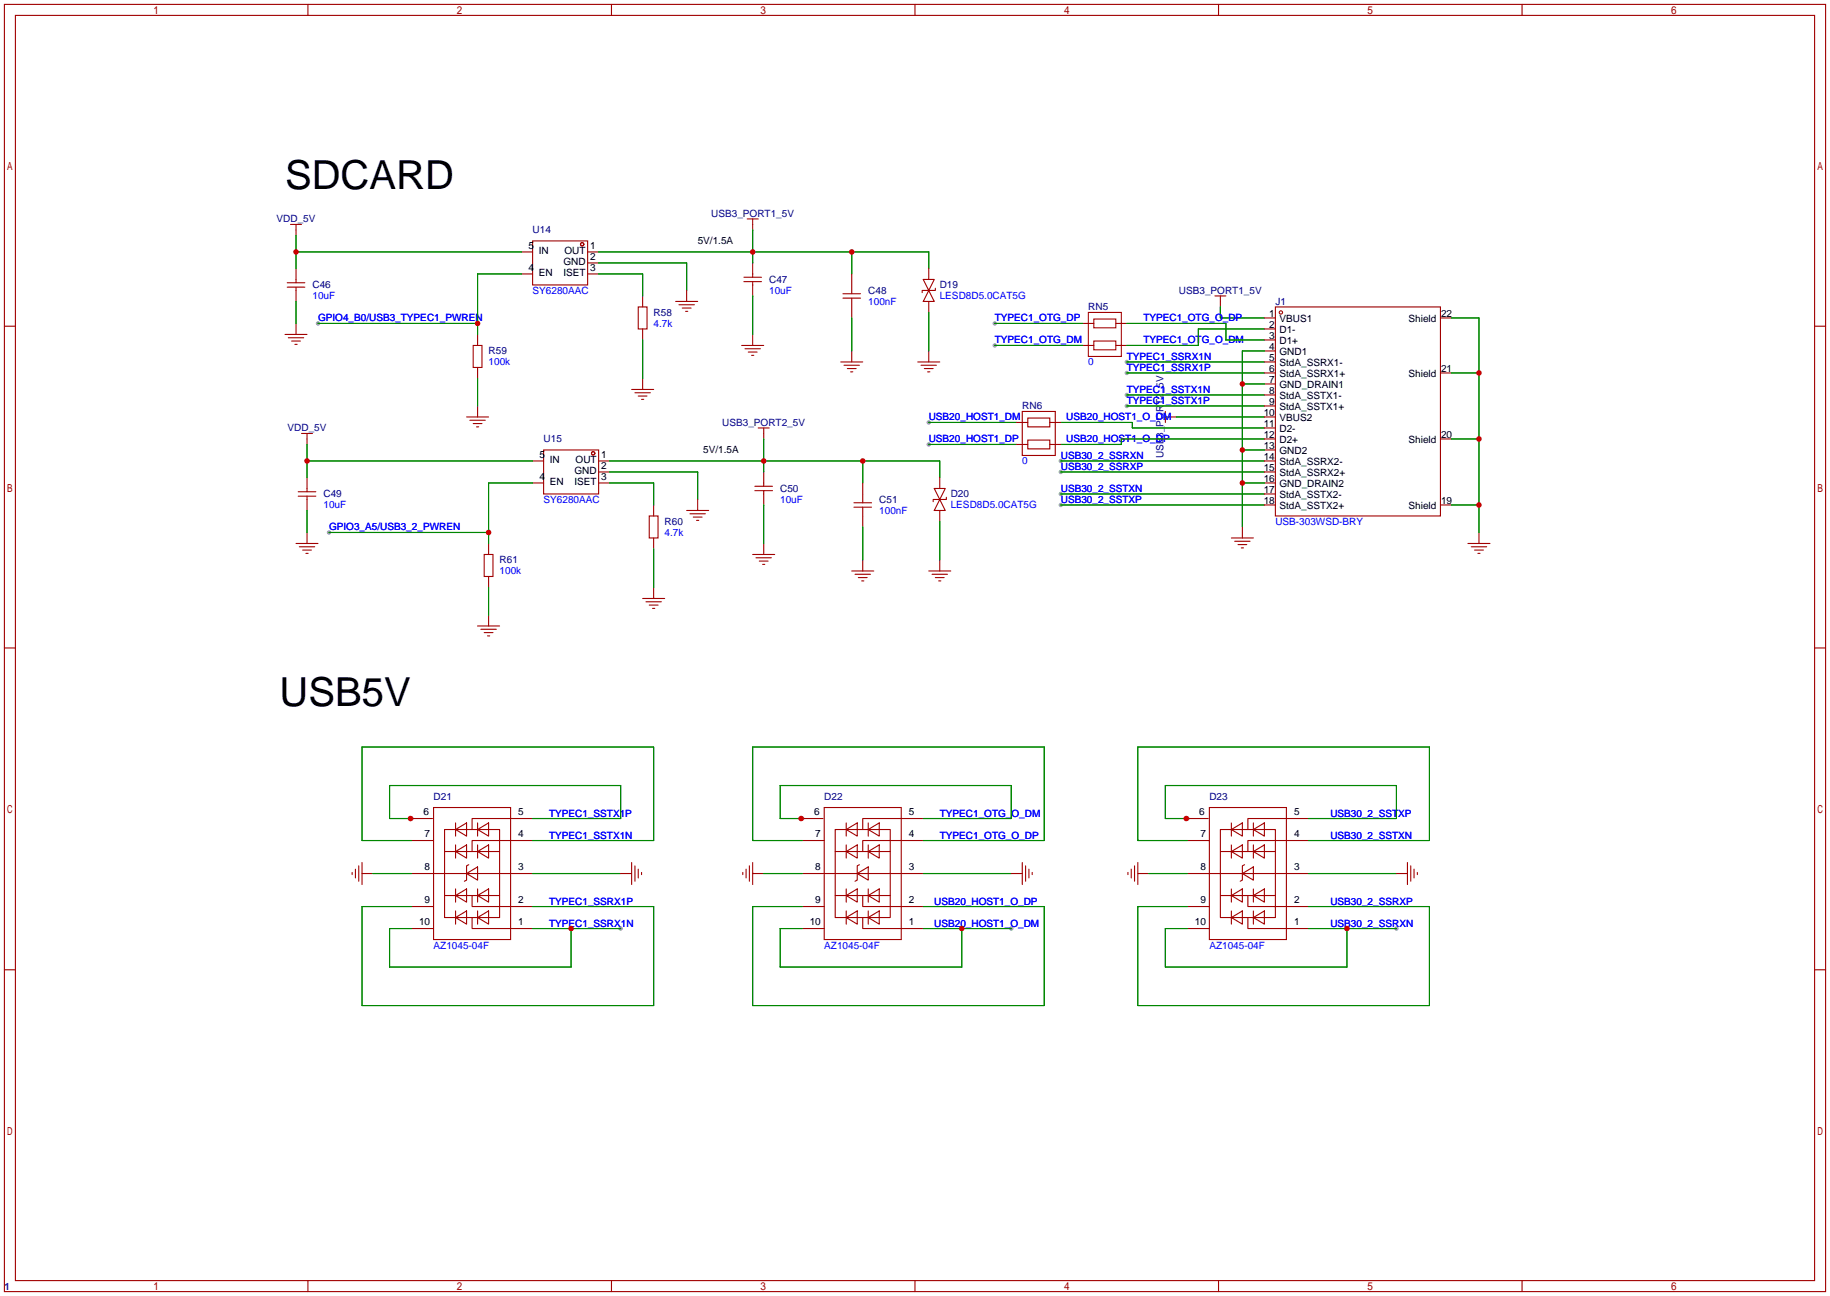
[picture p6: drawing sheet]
<svg xmlns="http://www.w3.org/2000/svg" width="422mm" height="299mm" viewBox="0 0 422 299" stroke-linecap="round" stroke-linejoin="round" font-family="sans-serif">
<g fill="#999">
<circle cx="73.4" cy="74.7" r=".51"/>
<circle cx="75.9" cy="122.9" r=".51"/>
<circle cx="229.6" cy="74.7" r=".51"/>
<circle cx="229.6" cy="79.8" r=".51"/>
<circle cx="260.1" cy="83.6" r=".51"/>
<circle cx="260.1" cy="86.1" r=".51"/>
<circle cx="260.1" cy="91.2" r=".51"/>
<circle cx="260.1" cy="93.7" r=".51"/>
<circle cx="214.4" cy="97.5" r=".51"/>
<circle cx="214.4" cy="102.6" r=".51"/>
<circle cx="244.9" cy="106.4" r=".51"/>
<circle cx="244.9" cy="109" r=".51"/>
<circle cx="244.9" cy="114" r=".51"/>
<circle cx="244.9" cy="116.6" r=".51"/>
<circle cx="143.3" cy="214.4" r=".51"/>
<circle cx="95" cy="189" r=".51"/>
<circle cx="233.4" cy="214.4" r=".51"/>
<circle cx="185.2" cy="189" r=".51"/>
<circle cx="322.3" cy="214.4" r=".51"/>
<circle cx="274.1" cy="189" r=".51"/>
</g>
<g fill="none" stroke="#a10000" stroke-width=".25">
<path d="M1 1h420.4v297.2h-420.4zM3.6 3.6h415.2v292.1h-415.2zM71.1 1v2.6M141.1 1v2.6M211.2 1v2.6M281.3 1v2.6M351.3 1v2.6M67.1 51.8h2.5M68.3 51.8v2.6M120.4 58.2h2.5M122.9 55.6h12.7v10.2h-12.7zM135.6 58.2h2.6"/>
<path d="M172.5 50.5h2.5M173.7 50.5v2.6M1 75.3h2.6M65.8 77.2h5.1M66.3 66.3h4.1M66.3 65.3h4.1M66.5 78h3.6M67.3 78.7h2M68.1 79.5h.5M68.3 62v3.3M68.3 66.3v3.3M68.3 74.7v2.5"/>
<path d="M109.2 79.8h2.1v5h-2.1zM110.2 77.2v2.6M120.4 63.2h2.5M135.6 60.7h2.6M135.6 63.2h2.6M147.3 70.9h2.1v5h-2.1zM148.3 68.3v2.6M148.3 75.9v2.6M156 69.6h5M156.7 70.4h3.6M157.5 71.1h2M158.2 71.9h.5"/>
<path d="M158.5 67.1v2.5M171.2 79.8h5.1M171.7 65h4.1M171.7 64h4.1M173.7 60.7v3.3M173.7 65v3.3M173.7 77.2v2.6M194.6 68.8h4M194.6 67.8h4M196.6 63.2v4.6M196.6 68.8v4.6M213.1 64.5h2.5l-1.2 2.6z"/>
<path d="M214.4 67.1l1.2 2.5h-2.5zM214.4 62v2.5M214.4 69.6v2.5M215.9 66.5v.6h-3v.5M249.9 79.8h2.6M249.9 74.7h2.6M251.2 72.1h7.6v10.2h-7.6zM252.5 78.7h5.1v2.1h-5.1zM252.5 73.7h5.1v2h-5.1zM257.6 79.8h2.5M257.6 74.7h2.5M280.4 68.3h2.6"/>
<path d="M281.7 68.3v2.6M291.8 73.4h2.6M291.8 75.9h2.6M291.8 78.5h2.6M294.4 70.9h38.1v48.2h-38.1zM332.5 73.4h2.5M418.8 75.3h2.6M107.7 96.3h5.1M108.5 97h3.5M109.2 97.8h2.1M110 98.6h.5M110.2 84.8v2.6"/>
<path d="M110.2 93.7v2.6M145.8 89.9h5.1M146.6 90.7h3.5M147.3 91.4h2.1M148.1 92.2h.5M148.3 87.4v2.5M172 80.5h3.5M172.7 81.3h2.1M173.5 82h.5M175 98.8h2.5M176.3 98.8v2.5M194.1 83.6h5"/>
<path d="M194.8 84.3h3.6M195.6 85.1h2M196.3 85.9h.5M196.6 81v2.6M211.8 83.6h5.1M212.6 84.3h3.6M213.4 85.1h2M214.1 85.9h.5M214.4 81v2.6M234.7 97.5h2.5M236 95h7.6v10.2h-7.6zM237.2 96.5h5.1v2.1h-5.1z"/>
<path d="M242.3 97.5h2.6M269 96.3h2.5M269 95v2.5M291.8 96.3h2.6M291.8 83.6h2.6M291.8 98.8h2.6M291.8 81h2.6M291.8 86.1h2.6M291.8 88.6h2.6M291.8 91.2h2.6M291.8 93.7h2.6M332.5 86.1h2.5"/>
<path d="M68.8 114.6h4.1M68.8 113.5h4.1M69.6 100.1h2.5M70.9 100.1v2.5M70.9 110.2v3.3M70.9 114.6v3.3M122.9 106.4h2.6M122.9 111.5h2.6M125.5 103.9h12.7v10.1h-12.7zM138.2 106.4h2.5M138.2 109h2.5M138.2 111.5h2.5"/>
<path d="M149.9 119.1h2v5.1h-2zM150.9 116.6v2.5M158.5 117.9h5.1M159.3 118.6h3.5M160 119.4h2.1M161 115.3v2.6M174.2 113.3h4.1M174.2 112.3h4.1M176.3 109v3.3M176.3 113.3v3.3M197.1 117.1h4.1M197.1 116.1h4.1"/>
<path d="M199.1 111.5v4.6M199.1 117.1v4.6M215.6 112.8h2.6l-1.3 2.5zM216.9 115.3l1.3 2.6h-2.6zM216.9 110.2v2.6M216.9 117.9v2.5M218.4 114.8v.5h-3v.5M234.7 102.6h2.5M237.2 101.6h5.1v2h-5.1zM242.3 102.6h2.6M291.8 106.4h2.6M291.8 109h2.6"/>
<path d="M291.8 111.5h2.6M291.8 101.3h2.6M291.8 103.9h2.6M291.8 114h2.6M291.8 116.6h2.6M332.5 101.3h2.5M332.5 116.6h2.5M68.3 125.5h5.1M69.1 126.2h3.5M69.8 127h2.1M70.6 127.8h.5M70.9 122.9v2.6"/>
<path d="M111.8 128h2v5.1h-2zM112.8 125.5v2.5M112.8 133.1v2.5M148.3 138.2h5.1M149.1 138.9h3.6M149.9 139.7h2M150.9 124.2v2.5M150.9 135.6v2.6M160.8 120.1h.5M173.7 128h5.1M174.5 128.8h3.6M175.3 129.5h2"/>
<path d="M176 130.3h.5M176.3 125.5v2.5M196.6 131.8h5.1M197.4 132.6h3.5M198.1 133.3h2.1M198.9 134.1h.5M199.1 129.3v2.5M214.4 131.8h5.1M215.1 132.6h3.6M215.9 133.3h2M216.7 134.1h.5M216.9 129.3v2.5"/>
<path d="M284.2 124.2h5.1M285 125h3.5M285.8 125.7h2M286.5 126.5h.5M286.8 121.7v2.5M338.8 125.5h5.1M339.6 126.2h3.6M340.4 127h2M341.1 127.8h.5M341.4 122.9v2.6M1 149.6h2.6M110.2 144.5h5.1"/>
<path d="M111 145.3h3.6M111.8 146h2M112.5 146.8h.5M112.8 142v2.5M150.6 140.5h.5M418.8 149.6h2.6M82.8 199.9v3.6M83.6 199.1v5.1M94.7 189h5.1M95 194.1h5.1M100.1 186.4h17.8v30.5h-17.8zM102.6 191.5h12.7v20.3h-12.7z"/>
<path d="M102.6 196.6h12.7M105.2 191.5l2.5-1.5v3zM105.2 196.6l2.5-1.5v3zM105.2 190v3M105.2 195.1v3M108.2 199.6l-.5 .3v3.3l-.5 .3M110.2 196.6l2.6-1.5v3zM110.2 191.5l2.6-1.5v3zM110.2 190v3M110.2 195.1v3M122.9 194.1h-13.9v2.5M122.9 189h-13.9v2.5"/>
<path d="M145.8 199.1v5.1M146.6 199.9v3.6M173 199.9v3.6M173.7 199.1v5.1M184.9 189h5.1M185.2 194.1h5M190.2 186.4h17.8v30.5h-17.8zM192.8 191.5h12.7v20.3h-12.7zM192.8 196.6h12.7M195.3 191.5l2.6-1.5v3zM195.3 196.6l2.6-1.5v3zM195.3 190v3"/>
<path d="M195.3 195.1v3M198.4 199.6l-.5 .3v3.3l-.5 .3M200.4 196.6l2.5-1.5v3zM200.4 191.5l2.5-1.5v3zM200.4 190v3M200.4 195.1v3M213.1 194.1h-14v2.5M213.1 189h-14v2.5M236 199.1v5.1M236.7 199.9v3.6M261.9 199.9v3.6M262.6 199.1v5.1"/>
<path d="M273.8 189h5.1M274.1 194.1h5M279.1 186.4h17.8v30.5h-17.8zM281.7 191.5h12.7v20.3h-12.7zM281.7 196.6h12.7M284.2 191.5l2.6-1.5v3zM284.2 196.6l2.6-1.5v3zM284.2 190v3M284.2 195.1v3M287.3 199.6l-.5 .3v3.3l-.5 .3M289.3 196.6l2.5-1.5v3zM289.3 191.5l2.5-1.5v3z"/>
<path d="M289.3 190v3M289.3 195.1v3M302 194.1h-14v2.5M302 189h-14v2.5M324.9 199.1v5.1M325.6 199.9v3.6M81.3 201.4v.5M82 200.7v2M83.6 201.7h2.5M95 201.7h27.9M95 214.4h5.1M95 209.3h5.1"/>
<path d="M102.6 206.8h12.7M105.2 211.8l2.5-1.5v3.1zM105.2 206.8l2.5-1.6v3.1zM105.2 205.2v3.1M105.2 210.3v3.1M107.7 201.7l2.5-1.5v3zM109 211.8v2.6h13.9M109 206.8v2.5h13.9M110.2 206.8l2.6-1.6v3.1zM110.2 211.8l2.6-1.5v3.1zM110.2 205.2v3.1M110.2 210.3v3.1"/>
<path d="M143.3 201.7h2.5M147.3 200.7v2M148.1 201.4v.5M171.4 201.4v.5M172.2 200.7v2M173.7 201.7h2.6M185.2 201.7h27.9M185.2 214.4h5M185.2 209.3h5M192.8 206.8h12.7M195.3 211.8l2.6-1.5v3.1zM195.3 206.8l2.6-1.6v3.1z"/>
<path d="M195.3 205.2v3.1M195.3 210.3v3.1M197.9 201.7l2.5-1.5v3zM199.1 211.8v2.6h14M199.1 206.8v2.5h14M200.4 206.8l2.5-1.6v3.1zM200.4 211.8l2.5-1.5v3.1zM200.4 205.2v3.1M200.4 210.3v3.1M233.4 201.7h2.6M237.5 200.7v2M238.3 201.4v.5"/>
<path d="M260.3 201.4v.5M261.1 200.7v2M262.6 201.7h2.6M274.1 201.7h27.9M274.1 214.4h5M274.1 209.3h5M281.7 206.8h12.7M284.2 211.8l2.6-1.5v3.1zM284.2 206.8l2.6-1.6v3.1zM284.2 205.2v3.1M284.2 210.3v3.1M286.8 201.7l2.5-1.5v3z"/>
<path d="M288 211.8v2.6h14M288 206.8v2.5h14M289.3 206.8l2.5-1.6v3.1zM289.3 211.8l2.5-1.5v3.1zM289.3 205.2v3.1M289.3 210.3v3.1M322.3 201.7h2.6M326.4 200.7v2M327.2 201.4v.5M1 223.9h2.6M418.8 223.9h2.6M71.1 295.7v2.5"/>
<path d="M141.1 295.7v2.5M211.2 295.7v2.5M281.3 295.7v2.5M351.3 295.7v2.5"/>
<circle cx="134.4" cy="56.4" r=".38"/>
<circle cx="295.7" cy="72.1" r=".38"/>
<circle cx="136.9" cy="104.6" r=".38"/>
</g>
<g fill="none" stroke="#008700" stroke-width=".25">
<path d="M68.3 54.4v7.6M68.3 58.2h52.1M138.2 58.2h76.2v3.8M173.7 53.1v7.6M196.6 58.2v5M68.3 69.6v5.1M73.4 74.7h36.8M120.4 63.2h-10.2v14M138.2 63.2h10.1v5.1M138.2 60.7h20.3v6.4M148.3 78.5v8.9M173.7 68.3v8.9"/>
<path d="M196.6 73.4v7.6M214.4 72.1v8.9M229.6 74.7h20.3M229.6 79.8h20.3M260.1 74.7h22.9v3.8h8.8M281.7 70.9v2.5h10.1M291.8 75.9h-15.2v3.9h-16.5M335 73.4h6.4v49.5M110.2 87.4v6.3M214.4 97.5h20.3M244.9 97.5h16.5v1.3h30.4M260.1 83.6h31.7"/>
<path d="M260.1 86.1h31.7M260.1 91.2h31.7M260.1 93.7h31.7M271.5 96.3h20.3M286.8 88.6h5M291.8 81h-5v40.7M335 86.1h6.4M70.9 102.6v7.6M70.9 117.9v5M70.9 106.4h52M122.9 111.5h-10.1v14M140.7 106.4h76.2v3.8"/>
<path d="M140.7 111.5h10.2v5.1M140.7 109h20.3v6.3M176.3 101.3v7.7M176.3 116.6v8.9M199.1 106.4v5.1M214.4 102.6h20.3M244.9 106.4h46.9M244.9 109h46.9M244.9 114h46.9M244.9 116.6h46.9M286.8 111.5h5M286.8 103.9h5"/>
<path d="M291.8 101.3h-33v1.3h-13.9M335 101.3h6.4M335 116.6h6.4M75.9 122.9h36.9M112.8 135.6v6.4M150.9 126.7v8.9M199.1 121.7v7.6M216.9 120.4v8.9M95 194.1h-11.4v-21.6h67.3v21.6h-28M95 189h-5.1v-7.6h53.4v7.6h-20.4M185.2 194.1h-11.5v-21.6h67.3v21.6h-27.9M185.2 189h-5.1v-7.6h53.3v7.6h-20.3"/>
<path d="M274.1 194.1h-11.5v-21.6h67.3v21.6h-27.9M274.1 189h-5.1v-7.6h53.3v7.6h-20.3M86.1 201.7h8.9M95 209.3h-11.4v22.9h67.3v-22.9h-28M95 214.4h-5.1v8.9h41.9v-8.9M122.9 214.4h20.4M122.9 201.7h20.4M176.3 201.7h8.9M185.2 209.3h-11.5v22.9h67.3v-22.9h-27.9M185.2 214.4h-5.1v8.9h41.9v-8.9M213.1 214.4h20.3M213.1 201.7h20.3"/>
<path d="M265.2 201.7h8.9M274.1 214.4h-5.1v8.9h41.9v-8.9M274.1 209.3h-11.5v22.9h67.3v-22.9h-27.9M302 214.4h20.3M302 201.7h20.3"/>
</g>
<g fill="#c00">
<circle cx="68.3" cy="58.2" r=".63"/>
<circle cx="173.7" cy="58.2" r=".63"/>
<circle cx="196.6" cy="58.2" r=".63"/>
<circle cx="110.2" cy="74.7" r=".63"/>
<circle cx="70.9" cy="106.4" r=".63"/>
<circle cx="176.3" cy="106.4" r=".63"/>
<circle cx="199.1" cy="106.4" r=".63"/>
<circle cx="112.8" cy="122.9" r=".63"/>
<circle cx="131.8" cy="214.4" r=".63"/>
<circle cx="94.7" cy="189" r=".63"/>
<circle cx="222" cy="214.4" r=".63"/>
<circle cx="184.9" cy="189" r=".63"/>
<circle cx="310.9" cy="214.4" r=".63"/>
<circle cx="273.8" cy="189" r=".63"/>
<circle cx="286.8" cy="88.6" r=".63"/>
<circle cx="286.8" cy="103.9" r=".63"/>
<circle cx="286.8" cy="111.5" r=".63"/>
<circle cx="341.4" cy="86.1" r=".63"/>
<circle cx="341.4" cy="101.3" r=".63"/>
<circle cx="341.4" cy="116.6" r=".63"/>
</g>
<g font-size="9.2">
<text x="65.8" y="43.6">SDCARD</text>
<text x="64.5" y="163">USB5V</text>
</g>
<g font-size="2.3" fill="#000080">
<text x="63.8" y="51.4">VDD_5V</text>
<text x="122.9" y="53.9">U14</text>
<text x="164.2" y="50.1">USB3_PORT1_5V</text>
<text x="177.5" y="65.3">C47</text>
<text x="72.1" y="66.6">C46</text>
<text x="200.4" y="67.9">C48</text>
<text x="216.9" y="66.6">D19</text>
<text x="251.2" y="71.7">RN5</text>
<text x="272.1" y="67.9">USB3_PORT1_5V</text>
<text x="294.4" y="70.4">J1</text>
<text x="150.9" y="72.9">R58</text>
<text x="112.8" y="81.8">R59</text>
<text x="236" y="94.5">RN6</text>
<text x="66.4" y="99.6">VDD_5V</text>
<text x="166.7" y="98.3">USB3_PORT2_5V</text>
<text x="125.5" y="102.2">U15</text>
<text x="268.5" y="105.8" transform="rotate(-90 268.5 105.8)">USB3_PORT2_5V</text>
<text x="180.1" y="113.6">C50</text>
<text x="74.7" y="114.9">C49</text>
<text x="202.9" y="116.1">C51</text>
<text x="219.5" y="114.9">D20</text>
<text x="153.4" y="121.2">R60</text>
<text x="115.3" y="130.1">R61</text>
<text x="100.1" y="184.7">D21</text>
<text x="190.2" y="184.7">D22</text>
<text x="279.1" y="184.7">D23</text>
<text x="1" y="297.7">1</text>
</g>
<g font-size="2.3">
<text x="122" y="57.4">5</text>
<text x="124.4" y="58.7">IN</text>
<text x="130.3" y="58.7">OUT</text>
<text x="136.2" y="57.4">1</text>
<text x="136.2" y="60">2</text>
<text x="161" y="56.4">5V/1.5A</text>
<text x="122" y="62.5">4</text>
<text x="124.4" y="63.8">EN</text>
<text x="130" y="63.8">ISET</text>
<text x="130.1" y="61.3">GND</text>
<text x="136.2" y="62.5">3</text>
<text x="293" y="73.2">1</text>
<text x="293" y="75.7">2</text>
<text x="295.3" y="74.4">VBUS1</text>
<text x="295.3" y="77">D1-</text>
<text x="325.1" y="74.4">Shield</text>
<text x="332.6" y="73.2">22</text>
<text x="293" y="78.3">3</text>
<text x="293" y="80.8">4</text>
<text x="293" y="83.3">5</text>
<text x="295.3" y="79.5">D1+</text>
<text x="295.3" y="82.1">GND1</text>
<text x="293" y="85.9">6</text>
<text x="293" y="88.4">7</text>
<text x="295.3" y="84.6">StdA_SSRX1-</text>
<text x="295.3" y="87.1">StdA_SSRX1+</text>
<text x="295.3" y="89.7">GND_DRAIN1</text>
<text x="325.1" y="87.1">Shield</text>
<text x="332.6" y="85.9">21</text>
<text x="293" y="91">8</text>
<text x="293" y="93.5">9</text>
<text x="295.3" y="92.2">StdA_SSTX1-</text>
<text x="295.3" y="94.8">StdA_SSTX1+</text>
<text x="291.7" y="96">10</text>
<text x="291.7" y="98.6">11</text>
<text x="291.7" y="101.1">12</text>
<text x="295.3" y="97.3">VBUS2</text>
<text x="295.3" y="99.8">D2-</text>
<text x="332.6" y="101.1">20</text>
<text x="124.6" y="105.7">5</text>
<text x="126.9" y="107">IN</text>
<text x="132.8" y="107">OUT</text>
<text x="138.8" y="105.7">1</text>
<text x="162.3" y="104.7">5V/1.5A</text>
<text x="291.7" y="103.7">13</text>
<text x="291.7" y="106.2">14</text>
<text x="295.3" y="102.4">D2+</text>
<text x="295.3" y="104.9">GND2</text>
<text x="295.3" y="107.5">StdA_SSRX2-</text>
<text x="325.1" y="102.4">Shield</text>
<text x="124.6" y="110.8">4</text>
<text x="126.9" y="112.1">EN</text>
<text x="132.6" y="112.1">ISET</text>
<text x="132.6" y="109.5">GND</text>
<text x="138.8" y="108.2">2</text>
<text x="138.8" y="110.8">3</text>
<text x="291.7" y="108.7">15</text>
<text x="291.7" y="111.3">16</text>
<text x="291.7" y="113.8">17</text>
<text x="295.3" y="110">StdA_SSRX2+</text>
<text x="295.3" y="112.5">GND_DRAIN2</text>
<text x="291.7" y="116.4">18</text>
<text x="295.3" y="115.1">StdA_SSTX2-</text>
<text x="295.3" y="117.6">StdA_SSTX2+</text>
<text x="325.1" y="117.6">Shield</text>
<text x="332.6" y="116.4">19</text>
<text x="97.8" y="188.3">6</text>
<text x="119.6" y="188.3">5</text>
<text x="187.9" y="188.3">6</text>
<text x="209.8" y="188.3">5</text>
<text x="276.8" y="188.3">6</text>
<text x="298.7" y="188.3">5</text>
<text x="98" y="193.3">7</text>
<text x="119.6" y="193.3">4</text>
<text x="188.2" y="193.3">7</text>
<text x="209.8" y="193.3">4</text>
<text x="277.1" y="193.3">7</text>
<text x="298.7" y="193.3">4</text>
<text x="98" y="201">8</text>
<text x="119.6" y="201">3</text>
<text x="188.2" y="201">8</text>
<text x="209.8" y="201">3</text>
<text x="277.1" y="201">8</text>
<text x="298.7" y="201">3</text>
<text x="98" y="208.6">9</text>
<text x="119.6" y="208.6">2</text>
<text x="188.2" y="208.6">9</text>
<text x="209.8" y="208.6">2</text>
<text x="277.1" y="208.6">9</text>
<text x="298.7" y="208.6">2</text>
<text x="96.7" y="213.7">10</text>
<text x="119.6" y="213.7">1</text>
<text x="186.9" y="213.7">10</text>
<text x="209.8" y="213.7">1</text>
<text x="275.8" y="213.7">10</text>
<text x="298.7" y="213.7">1</text>
</g>
<g font-size="2.3" fill="#00f">
<text x="72.1" y="69.1">10uF</text>
<text x="122.9" y="67.9">SY6280AAC</text>
<text x="177.5" y="67.9">10uF</text>
<text x="200.4" y="70.4">100nF</text>
<text x="216.9" y="69.1">LESD8D5.0CAT5G</text>
<text x="73.4" y="74.2">GPIO4_B0/USB3_TYPEC1_PWREN</text>
<text x="150.9" y="75.5">4.7k</text>
<text x="229.6" y="74.2">TYPEC1_OTG_DP</text>
<text x="263.9" y="74.2">TYPEC1_OTG_O_DP</text>
<text x="229.6" y="79.3">TYPEC1_OTG_DM</text>
<text x="260.1" y="83.1">TYPEC1_SSRX1N</text>
<text x="263.9" y="79.3">TYPEC1_OTG_O_DM</text>
<text x="112.8" y="84.4">100k</text>
<text x="251.2" y="84.4">0</text>
<text x="260.1" y="85.6">TYPEC1_SSRX1P</text>
<text x="260.1" y="90.7">TYPEC1_SSTX1N</text>
<text x="260.1" y="93.3">TYPEC1_SSTX1P</text>
<text x="214.4" y="97.1">USB20_HOST1_DM</text>
<text x="246.1" y="97.1">USB20_HOST1_O_DM</text>
<text x="214.4" y="102.2">USB20_HOST1_DP</text>
<text x="236" y="107.2">0</text>
<text x="244.9" y="106">USB30_2_SSRXN</text>
<text x="246.1" y="102.2">USB20_HOST1_O_DP</text>
<text x="244.9" y="108.5">USB30_2_SSRXP</text>
<text x="244.9" y="113.6">USB30_2_SSTXN</text>
<text x="74.7" y="117.4">10uF</text>
<text x="125.5" y="116.1">SY6280AAC</text>
<text x="180.1" y="116.1">10uF</text>
<text x="202.9" y="118.7">100nF</text>
<text x="219.5" y="117.4">LESD8D5.0CAT5G</text>
<text x="244.9" y="116.1">USB30_2_SSTXP</text>
<text x="75.9" y="122.5">GPIO3_A5/USB3_2_PWREN</text>
<text x="153.4" y="123.7">4.7k</text>
<text x="294.4" y="121.2">USB-303WSD-BRY</text>
<text x="115.3" y="132.6">100k</text>
<text x="126.7" y="188.5">TYPEC1_SSTX1P</text>
<text x="216.9" y="188.5">TYPEC1_OTG_O_DM</text>
<text x="307.1" y="188.5">USB30_2_SSTXP</text>
<text x="126.7" y="193.6">TYPEC1_SSTX1N</text>
<text x="216.9" y="193.6">TYPEC1_OTG_O_DP</text>
<text x="307.1" y="193.6">USB30_2_SSTXN</text>
<text x="126.7" y="208.8">TYPEC1_SSRX1P</text>
<text x="215.6" y="208.8">USB20_HOST1_O_DP</text>
<text x="307.1" y="208.8">USB30_2_SSRXP</text>
<text x="126.7" y="213.9">TYPEC1_SSRX1N</text>
<text x="215.6" y="213.9">USB20_HOST1_O_DM</text>
<text x="307.1" y="213.9">USB30_2_SSRXN</text>
<text x="100.1" y="219">AZ1045-04F</text>
<text x="190.2" y="219">AZ1045-04F</text>
<text x="279.1" y="219">AZ1045-04F</text>
</g>
</svg>
